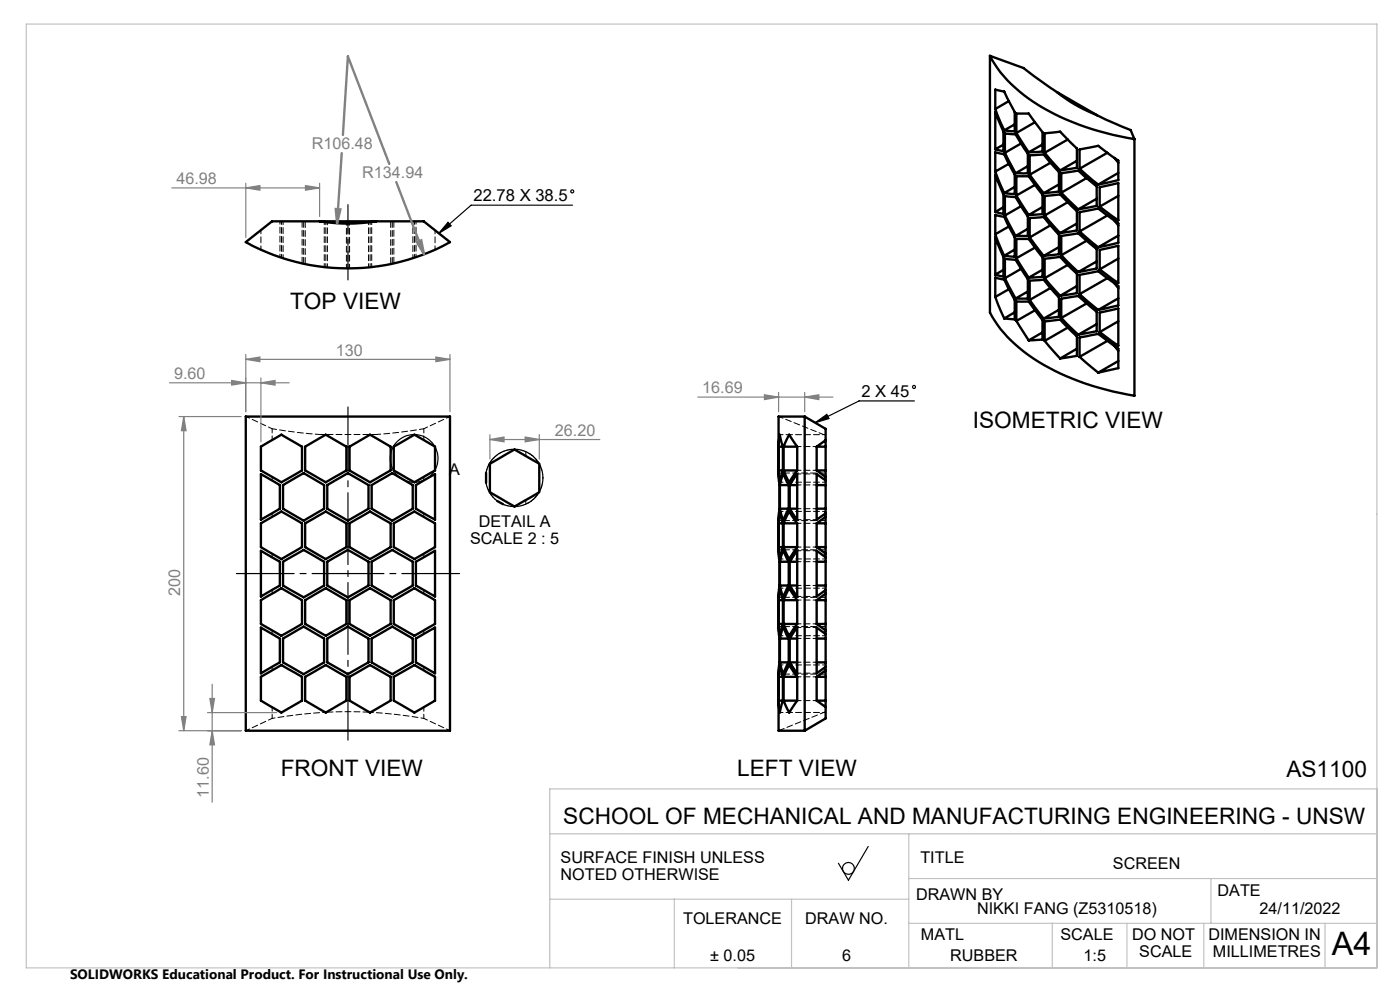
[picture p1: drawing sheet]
<svg xmlns="http://www.w3.org/2000/svg" width="297mm" height="210mm" viewBox="0 0 297 210" stroke-linecap="round" stroke-linejoin="round" font-family="sans-serif">
<g fill="none" stroke="#000" stroke-width=".5">
<path d="M210 11.8v54.5a28.6 28.6 0 0 0 12.6 11.7 57.7 57.7 0 0 0 18.1 6v-54.5M210 11.8a28.6 28.6 0 0 0 12.6 11.8 57.7 57.7 0 0 0 18.1 5.9M210 11.8l7.1 2.6 7.1 5.1M224.2 19.5a31.5 31.5 0 0 0 8.5 4.9M224.2 19.5l8.5 4.9M211.1 23.1v-4.1l1.9 .4 2.3 4.4v4.1l-2.3-.3M211.1 23.1l1.9 4.5M211.1 36.4v-4.1l1.9 .4 2.3 4.3v4.2l-2.3-.3M211.1 36.4l1.9 4.5M211.1 37l1.8 4.2v4.2l-1.8-.4zM211.1 23.7l1.8 4.2v4.2l-1.8-.4zM212.9 30.7l-1.8 1"/>
<path d="M213.2 32.4v-4.1l2.2 .2 2.7 4.1v4.2h-2.7M213.2 32.4l2.2 4.4M214 21.4l-2.9 1.7M214 34.7l-2.9 1.7M215.3 26.4l-2.3 1.2M215.3 39.6l-2.3 1.3M215.6 28.2v-4.1h2.6l3 3.9v4.1l-3 .2M215.6 28.2l2.6 4.1M216.6 30.4l-3.4 2M218.1 35.2l-2.7 1.6M218.4 37.1l3 3.9M218.4 37.1v-4.2l3-.1 3.2 3.7v4.1l-3.2 .4"/>
<path d="M219.6 25.9l-4 2.3M219.6 39.2l-4 2.3M221.2 30.6l-3 1.7M221.6 32.4v-4.1l3.3-.4 3.6 3.6v4.1l-3.6 .6M221.6 32.4l3.3 3.8M222.8 34.5l-4.4 2.6M224.6 39.1l-3.2 1.9M226.5 29.6l-4.9 2.8M228.5 34.1l-3.6 2.1M229 35.8v-4.1l4-.8 4.2 3.2v4.1l-4.2 .9M229 35.8l4 3.3M230.5 37.8l-5.4 3.1"/>
<path d="M232.7 24.4l7.2 3.2 .8 1.9M233.3 39.7l3.9-.9v7.9l-3.9-2.9zM234.9 32.4l-5.9 3.4M236.4 33.5l.8 1M237.2 36.7l-4.2 2.4M67.8 46.9h-10.1l-5.6 4.5a44.9 44.9 0 0 0 43.4 0l-5.6-4.5h-10.1M67.8 46.9a36.7 36.7 0 0 0 12 0M67.8 46.9h12M211.1 49.7v-4.1l1.9 .4 2.3 4.3v4.2l-2.3-.3M211.1 49.7l1.9 4.5M211.1 50.3l1.8 4.2v4.2l-1.8-.4zM212.9 43.9l-1.8 1.1"/>
<path d="M212.9 57.2l-1.8 1.1M213.2 59v-4.1l2.2 .2 2.7 4.1v4.2l-2.7-.1M213.2 59l2.2 4.3M213.2 45.7v-4.1l2.2 .2 2.7 4.1v4.2h-2.7M213.2 45.7l2.2 4.4M214 48l-2.9 1.7M215.3 52.9l-2.3 1.3M215.6 54.8v-4.1h2.6l3 3.9v4.1l-3 .2M215.6 54.8l2.6 4.1M215.6 41.5v-4.1h2.6l3 3.9v4.1l-3 .2M215.6 41.5l2.6 4.1M216.6 43.7l-3.4 2"/>
<path d="M216.6 57l-3.4 2M218.1 48.5l-2.7 1.6M218.4 50.4l3 3.9M218.4 50.4v-4.2l3-.2 3.2 3.8v4.1l-3.2 .4M219.6 52.5l-4 2.3M221.2 43.9l-3 1.7M221.2 57.2l-3 1.7M221.6 45.7v-4.1l3.3-.4 3.6 3.6v4.1l-3.6 .6M221.6 45.7l3.3 3.8M221.6 59v-4.1l3.3-.4 3.6 3.6v4.1l-3.6 .6M221.6 59l3.3 3.8M222.8 47.8l-4.4 2.6"/>
<path d="M224.6 52.4l-3.2 1.9M225.1 40.9v-4.1l3.6-.6 4 3.3v4.2l-4 .7M225.1 40.9l3.6 3.5M225.1 54.1v-4l3.6-.6 4 3.3v4.2l-4 .7M225.1 54.1l3.6 3.6M226.5 42.9l-4.9 2.8M226.5 56.2l-4.9 2.8M228.5 47.4l-3.6 2.1M229 49.1v-4.1l4-.8 4.2 3.2v4.1l-4.2 .9M229 49.1l4 3.3M230.5 51.1l-5.4 3M232.7 42.1l-4 2.3"/>
<path d="M232.7 55.4l-4 2.3M233.3 53l3.9-.9v7.9l-3.9-2.9zM234.9 45.7l-5.9 3.4M234.9 59l-5.9 3.4M236.4 46.8l.8 1M237.2 41.5l-3.9 2.3M237.2 50l-4.2 2.4M237.2 54.8l-3.9 2.3M211.1 63v-4.1l1.9 .4 2.3 4.3v4.2l-2.3-.3M211.1 63l1.9 4.5M214 61.3l-2.9 1.7M215.3 66.2l-2.3 1.3"/>
<path d="M215.6 68.1v-4.1h2.6l3 3.9v4.1l-3 .2M215.6 68.1l2.6 4.1M218.1 61.8l-2.7 1.5M218.4 63.6l3 4M218.4 63.6v-4.1l3-.2 3.2 3.8v4.1l-3.2 .4M219.6 65.8l-4 2.3M221.2 70.5l-3 1.7M221.6 72.3v-4.1l3.3-.4 3.6 3.6v4.1l-3.6 .6M221.6 72.3l3.3 3.8M222.8 61.1l-4.4 2.5M224.6 65.7l-3.2 1.9M225.1 67.4v-4l3.6-.6 4 3.3v4.2l-4 .7"/>
<path d="M225.1 67.4l3.6 3.6M226.5 69.5l-4.9 2.8M228.5 60.7l-3.6 2.1M228.5 74l-3.6 2.1M229 62.4v-4.1l4-.8 4.2 3.2v4.1l-4.2 .9M229 62.4l4 3.3M229 75.7v-4.1l4-.8 4.2 3.2v4.1l-4.2 .9M229 75.7l4 3.3M230.5 64.4l-5.4 3M232.7 68.7l-4 2.3M233.3 66.3l3.9-.9v7.9l-3.9-2.9zM234.9 72.3l-5.9 3.4"/>
<path d="M236.4 60.1l.8 1M236.4 73.4l.8 1M237.2 63.3l-4.2 2.4M237.2 68.1l-3.9 2.3M237.2 76.6l-4.2 2.4M52.1 88.4h43.4v66.6h-43.4zM55.4 94.7l4.3-2.5 2.9 1.7 1.5 .8v5.1l-4.4 2.5-4.3-2.5zM64.7 94.7l4.4-2.5 4.4 2.5v5.1l-4.4 2.5-4.4-2.5zM74.2 94.7l4.3-2.5 1.5 .9 2.9 1.6v5.1l-4.4 2.5-2.9-1.7-1.4-.8zM83.5 94.7l4.4-2.5 1.5 .9 2.9 1.6v5.1l-4.4 2.5-1.4-.8-3-1.7zM114.4 98.3l-5.3-3-5.2 3.1v6l3.5 2.1 1.7 .9 5.2-3M114.4 98.4v5.9"/>
<path d="M165.2 99.8h.9l-.7 2.5zM165.4 92.2l.7 2.5h-.9zM166.1 94.7v5.1M166.2 99.8l1.2 2.5 1.7-2.5M166.2 94.7l1.2-2.5 1.7 2.5M166.2 94.7v5.1M166.2 99.8h2.9M166.2 94.7h2.9M169.1 94.7v5.1M170.7 88.4h-5.5v12.8l.2 1.7v5l-.2 1.7v7.9l.2 1.7v5l-.2 1.7v7.9l.2 1.7v5l-.2 1.7v12.8h5.5M170.7 88.4l4.5 2.6v61.4l-4.5 2.6M170.7 88.4v66.6"/>
<path d="M173.2 94.7v5.1M173.2 99.8l2 1.4M173.2 99.8h2M173.2 94.7h2M175.2 93.4l-2 1.3M55.4 111l4.3-2.5 2.9 1.7 1.5 .8v5.1l-4.4 2.5-2.9-1.7-1.4-.8zM55.4 116.8l4 2.4v5l-4 2.3zM55.4 100.6l4 2.3v5l-4 2.3zM60 119.2l4.4-2.5 1.5 .8 2.9 1.7v5l-4.4 2.5-2.9-1.6-1.5-.9zM60 102.9l4.4-2.5 4.4 2.5v5l-4.4 2.5-1.5-.8-2.9-1.7zM64.7 111l4.4-2.5 4.4 2.5v5.1l-4.4 2.5-1.5-.9-2.9-1.6zM69.4 102.9l4.4-2.5 4.4 2.5v5l-4.4 2.5-4.4-2.5z"/>
<path d="M69.4 119.2l4.4-2.5 2.9 1.6 1.5 .9v5l-4.4 2.5-2.9-1.6-1.5-.9zM74.2 111l4.3-2.5 4.4 2.5v5.1l-4.4 2.5-4.3-2.5zM78.8 102.9l4.4-2.5 4.4 2.5v5l-4.4 2.5-4.4-2.5zM78.8 119.2l4.4-2.5 2.9 1.6 1.5 .9v5l-4.4 2.5-2.9-1.6-1.5-.9zM83.5 111l4.4-2.5 4.4 2.5v5.1l-4.4 2.5-4.4-2.5zM88.2 119.2l4.1-2.4v9.7l-4.1-2.3zM88.2 102.9l4.1-2.3v9.6l-4.1-2.3zM103.1 100.3v2.1M105.4 106.2l1.3 .8M165.2 116.1h.9l-.7 2.5zM165.4 108.5l.7 2.5h-.9zM165.5 102.9l.7-2.5 1.1 2.5"/>
<path d="M165.5 107.9l.7 2.5 1.1-2.5M165.5 119.2l.7-2.5 1.1 2.5M165.5 102.9v5M165.5 119.2v5M165.5 102.9h1.8M165.5 107.9h1.8M165.5 119.2h1.8M166.1 111v5.1M166.2 111l1.2-2.5 1.7 2.5M166.2 116.1l1.2 2.5 1.7-2.5M166.2 111v5.1M166.2 116.1h2.9"/>
<path d="M166.2 111h2.9M167.3 102.9v5M167.3 119.2v5M167.5 119.2l1.6-2.4v9.7l-1.6-2.3M167.5 102.9l1.6-2.3v9.6l-1.6-2.3M167.5 102.9v5M167.5 119.2v5M167.5 102.9h1.6M167.5 107.9h1.6M167.5 119.2h1.6M169.1 111v5.1M173.2 111v5.1"/>
<path d="M173.2 116.1l2 1.3M173.2 102.9h2M173.2 107.9h2M173.2 119.2h2M173.2 116.1h2M173.2 111h2M175.2 101.9l-2-1.3v9.6l2-1.3M175.2 118.2l-2-1.4v9.7l2-1.3M175.2 109.6l-2 1.4M55.4 127.3l4.3-2.5 2.9 1.7 1.5 .8v5.1l-4.4 2.5-4.3-2.5zM55.4 133.1l4 2.4v5l-4 2.3zM60 135.5l4.4-2.6 4.4 2.6v5l-4.4 2.5-4.4-2.5z"/>
<path d="M64.7 127.3l4.4-2.5 4.4 2.5v5.1l-4.4 2.5-4.4-2.5zM69.4 135.5l4.4-2.6 4.4 2.6v5l-4.4 2.5-4.4-2.5zM74.2 127.3l4.3-2.5 1.5 .8 2.9 1.7v5.1l-4.4 2.5-2.9-1.7-1.4-.8zM78.8 135.5l4.4-2.6 4.4 2.6v5l-4.4 2.5-2.9-1.7-1.5-.8zM83.5 127.3l4.4-2.5 4.4 2.5v5.1l-4.4 2.5-1.4-.9-3-1.6zM88.2 135.5l4.1-2.4v9.7l-4.1-2.3zM165.2 132.4h.9l-.7 2.5zM165.4 124.8l.7 2.5h-.9zM165.5 124.2l.7 2.5 1.1-2.5M165.5 135.5l.7-2.6 1.1 2.6M165.5 135.5v5M165.5 124.2h1.8"/>
<path d="M165.5 135.5h1.8M166.1 127.3v5.1M166.2 127.3l1.2-2.5 1.7 2.5M166.2 132.4l1.2 2.5 1.7-2.5M166.2 127.3v5.1M166.2 132.4h2.9M166.2 127.3h2.9M167.3 135.5v5M167.5 135.5l1.6-2.4v9.7l-1.6-2.3M167.5 135.5v5M167.5 124.2h1.6M167.5 135.5h1.6"/>
<path d="M169.1 127.3v5.1M173.2 127.3v5.1M173.2 132.4l2 1.3M173.2 124.2h2M173.2 135.5h2M173.2 132.4h2M173.2 127.3h2M175.2 134.5l-2-1.4v9.7l2-1.3M175.2 125.9l-2 1.4M55.4 143.6l4.3-2.5 2.9 1.6 1.5 .9v5l-4.4 2.6-2.9-1.7-1.4-.9zM64.7 143.6l4.4-2.5 4.4 2.5v5l-4.4 2.6-1.5-.9-2.9-1.7zM74.2 143.6l4.3-2.5 4.4 2.5v5l-4.4 2.6-4.3-2.6z"/>
<path d="M83.5 143.6l4.4-2.5 4.4 2.5v5l-4.4 2.6-4.4-2.6zM165.2 148.6h.9l-.7 2.6zM165.4 141.1l.7 2.5h-.9zM165.5 140.5l.7 2.5 1.1-2.5M165.5 140.5h1.8M166.1 143.6v5M166.2 143.6l1.2-2.5 1.7 2.5M166.2 148.6l1.2 2.6 1.7-2.6M166.2 143.6v5M166.2 148.6h2.9M166.2 143.6h2.9M167.5 140.5h1.6"/>
<path d="M169.1 143.6v5M173.2 143.6v5M173.2 148.6l2 1.4M173.2 140.5h2M173.2 148.6h2M173.2 143.6h2M175.2 142.2l-2 1.4"/>
</g>
<g fill="none" stroke="#000" stroke-width=".21" stroke-dasharray="1.3 .6" stroke-dashoffset=".4">
<path d="M73.5 46.9v10M73.8 46.9v10M74.2 46.9v10M52.2 88.3l5.5 2.7M57.7 93.3v-2.3M89.9 91l5.6-2.7M89.9 91v2.3M57.7 118.2v-.8M57.7 109.6v-.7M57.7 101.9v-.8M89.9 101.1v.8M89.9 108.9v.7"/>
<path d="M89.9 117.4v.8M111.6 106.1v.8M57.7 134.5v-.8M57.7 125.9v-.8M89.9 125.1v.8M89.9 133.7v.8M57.7 152.4l-5.5 2.6M57.7 152.4v-2.4M57.7 142.2v-.8M89.9 141.4v.8M89.9 150v2.4M95.5 155l-5.6-2.6"/>
</g>
<path d="M57.7 91l6 .8 4.1 .4M67.8 92.2h12M79.8 92.2l5.1-.5 5-.7M165.2 88.3l9.5 3.9" fill="none" stroke="#000" stroke-width=".21" stroke-dasharray="1.3 .6" stroke-dashoffset=".3"/>
<path d="M57.7 152.4a100.4 100.4 0 0 1 11.3-1.3M78.6 151.1a100.9 100.9 0 0 1 11.3 1.3" fill="none" stroke="#000" stroke-width=".21" stroke-dasharray="1.3 .6" stroke-dashoffset=".7"/>
<path d="M69.2 151.1l4.6-.1 4.6 .1" fill="none" stroke="#000" stroke-width=".21" stroke-dasharray="1.3 .6" stroke-dashoffset="-.2"/>
<g fill="none" stroke="#000" stroke-width=".21" stroke-dasharray="1.3 .6" stroke-dashoffset=".6">
<path d="M59.4 46.9v7.6M59.7 46.9v7.7M87.9 46.9v7.7M88.3 46.9v7.6M167.4 92.2h-2M175.2 92.2h-7.8M167.4 118.6h-2M167.4 108.5h-2M167.4 102.3h-2M175.2 118.6h-7.8M175.2 108.5h-7.8M175.2 102.3h-7.8"/>
<path d="M167.4 134.9h-2M167.4 124.8h-2M175.2 134.9h-7.8M175.2 124.8h-7.8M167.4 151.1h-2M167.4 141h-2M175.2 151.1h-7.8M175.2 141h-7.8"/>
</g>
<g fill="none" stroke="#000" stroke-width=".21" stroke-dasharray="1.3 .6" stroke-dashoffset=".5">
<path d="M55.4 48.8v4.1M60.1 46.9v7.9M68.8 46.9v9.7M69.1 46.9v9.8M69.5 46.9v9.8M78.2 46.9v9.8M78.5 46.9v9.8M78.9 46.9v9.7M87.6 46.9v7.9M92.3 48.8v4.1M111.6 95.8v.9M173.3 99.8h-4.2"/>
<path d="M173.3 94.7h-4.2M166.2 116.6h-1M166.2 110.4h-1M166.2 100.3h-1M173.3 116h-4.2M173.3 111h-4.2M173.3 100.5h-4.2M173.3 102.9h-4.2M173.3 107.9h-4.2M173.3 110.2h-4.2M173.3 119.1h-4.2M173.3 116.8h-4.2"/>
<path d="M166.2 132.9h-1M166.2 126.7h-1M173.3 132.3h-4.2M173.3 127.3h-4.2M173.3 124.2h-4.2M173.3 126.5h-4.2M173.3 133.1h-4.2M173.3 135.4h-4.2M166.2 143h-1M173.3 148.6h-4.2M173.3 140.5h-4.2M173.3 142.8h-4.2"/>
<path d="M173.3 143.6h-4.2"/>
</g>
<g fill="none" stroke="#000" stroke-width=".21" stroke-dasharray="1.3 .6">
<path d="M64.1 46.9v8.9M69 46.9l.1 .1M69.1 47l.1-.1M78.4 46.9l.1 .1M78.5 47l.1-.1M83.6 46.9v8.9M166.2 99.8h-.1M166.2 94.7h-.1M174.7 92.2h.5M165.5 119.1h-.1M165.5 107.9h-.1M165.5 102.9h-.1"/>
<path d="M166.2 116h-.1M166.2 111h-.1M167.6 119.1h-.3M167.6 107.9h-.3M167.6 102.9h-.3M165.5 135.4h-.1M165.5 124.2h-.1M166.2 132.3h-.1M166.2 127.3h-.1M167.6 135.4h-.3M167.6 124.2h-.3M165.5 140.5h-.1"/>
<path d="M166.2 148.6h-.1M166.2 143.6h-.1M167.6 140.5h-.3M175.1 151.1h.1M175.2 151.1h-.1M175.2 151l-10 4"/>
</g>
<path d="M64.4 46.9v9M64.8 46.9v9.1M82.9 46.9v9.1M83.2 46.9v9M175.2 116.6h-9M175.2 110.4h-9M175.2 100.3h-9M175.2 132.9h-9M175.2 126.7h-9M175.2 143h-9" fill="none" stroke="#000" stroke-width=".21" stroke-dasharray="1.3 .6" stroke-dashoffset="-.1"/>
<g fill="none" stroke="#000" stroke-width=".25">
<path d="M95 47.2l.7 .7-2.6 1.6zM121.5 43.5h-21.6l-6.8 6M114.4 98.3l-1-1.3-1.7-1.1-1.7-.6-2 .1-1.7 .6-1.6 1.2-.9 1.3-.7 1.8M114.4 98.4l.6 1.4 .2 1.3-.2 1.8-.6 1.4M172.9 89.7l2.5-1.8 .5 .9zM194 85h-11.8l-9.3 4.7M103.1 102.4l.3 1.1 .5 1 .6 .8 .9 .9M114.3 104.4l-.6 .9-1 1-1.9 .9-2.2 .2-1.9-.4M184.2 179.6l-4.2 7.1-2.1-3.6"/>
<circle cx="121.4" cy="40.6" r=".32"/>
<circle cx="87.9" cy="97.2" r="5.1"/>
<circle cx="193.9" cy="82.1" r=".32"/>
<circle cx="180" cy="184.2" r="1.25"/>
</g>
<g fill="none" stroke="#808080" stroke-width=".25">
<path d="M36.4 39.9h31.4M52.1 39.9l3-.5v.9zM52.1 38.9v11.5M64.8 39.4l3 .5-3 .4zM67.8 38.9v7M52.1 76.2l3-.5v1zM52.1 75.2v12.1M52.1 76.2h43.4M92.5 75.7l3 .5-3 .5zM95.5 75.2v12.1M35.9 81.2h25.4M38 88.4h13.2"/>
<path d="M39 88.4l.5 3h-1zM39 88.4v66.6M49.1 80.7l3 .5-3 .5zM55.4 81.2l2.9-.5v1zM55.4 80.2v13.5M103.9 93.2l3-.5v1zM103.9 92.2v5.2M103.9 93.2h23.3M111.4 92.7l3 .5-3 .5zM114.4 92.2v5.2M148 84.2h28.7M162.2 83.7l3 .5-3 .6z"/>
<path d="M165.2 83.2v4.1M170.7 84.2l3-.5v1.1zM170.7 83.2v4.1M38 155h13.2M38.5 152h1l-.5 3zM44 151.2h14.7M44.5 148.2h1l-.5 3zM45 155l.5 3h-1zM45 145.2v25"/>
</g>
<path d="M72.5 32.5l-1 14.9M72.7 28.6l1.1-16.6 8.8 22.8M84.1 38.6l5.9 15.3M71.2 44.3l1 .1-.7 3zM88.4 51.3l1-.3 .6 2.9z" fill="none" stroke="#808080" stroke-width=".5"/>
<path d="M73.8 86.3v70.7" fill="none" stroke="#000" stroke-width=".25" stroke-dasharray="15.2 1.3 1.3 1.3" stroke-dashoffset=".9"/>
<path d="M50.2 121.7h47.3" fill="none" stroke="#000" stroke-width=".25" stroke-dasharray="15.2 1.3 1.3 1.3" stroke-dashoffset="3"/>
<path d="M73.8 43.4v16" fill="none" stroke="#000" stroke-width=".25" stroke-dasharray="15.2 1.3 1.3 1.3" stroke-dashoffset="9.2"/>
<g fill="none" stroke="#c0c0c0" stroke-width=".25">
<path d="M5.6 5.1h286.5v200.2h-286.5zM116.6 176.9h175.5M192.8 176.9v28.4M292.1 167.3h-175.5v38M116.6 190.7h76.2M143.1 190.7v14.6M167.9 190.7v14.6M192.8 186.4h99.3M192.8 195.9h99.3M223.2 195.8v9.5M239.1 195.9v9.4M255.4 195.9v9.4"/>
<path d="M256.9 186.4v9.5M281.1 195.9v9.4"/>
</g>
<g fill="#808080">
<path d="M52.1 39.9l3-.5v.9zM64.8 39.4l3 .5-3 .4z"/>
<path d="M103.9 93.2l3-.5v1zM111.4 92.7l3 .5-3 .5z"/>
<path d="M45 155l.5 3h-1zM44.5 148.2h1l-.5 3zM38.5 152h1l-.5 3zM39 88.4l.5 3h-1z"/>
<path d="M49.1 80.7l3 .5-3 .5zM55.4 81.2l2.9-.5v1z"/>
<path d="M52.1 76.2l3-.5v1zM92.5 75.7l3 .5-3 .5z"/>
<path d="M162.2 83.7l3 .5-3 .6zM170.7 84.2l3-.5v1.1z"/>
<path d="M88.4 51.3l1.6 2.6-.6-2.9zM71.2 44.3l.3 3.1 .7-3z"/>
</g>
<path d="M95 47.2l.7 .7-2.6 1.6zM172.9 89.7l2.5-1.8 .5 .9z" fill="#000"/>
<text font-size="6.9" x="282.6" y="202.6">A4</text>
<g font-size="4.8">
<text x="61.5" y="65.6">TOP VIEW</text>
<text x="206.4" y="90.8">ISOMETRIC VIEW</text>
<text x="59.6" y="164.6">FRONT VIEW</text>
<text x="156.4" y="164.6">LEFT VIEW</text>
<text x="272.9" y="164.8">AS1100</text>
<text x="119.5" y="174.7">SCHOOL OF MECHANICAL AND MANUFACTURING ENGINEERING - UNSW</text>
</g>
<g font-size="3.5">
<text x="100.4" y="42.7">22.78 X 38.5</text>
<text x="182.7" y="84.2">2 X 45</text>
</g>
<g font-size="3.4" fill="#808080">
<text x="66.1" y="31.7">R106.48</text>
<text x="37.4" y="39.1">46.98</text>
<text x="76.9" y="37.8">R134.94</text>
<text x="71.2" y="75.4">130</text>
<text x="36.9" y="80.4">9.60</text>
<text x="149" y="83.5">16.69</text>
<text x="117.7" y="92.4">26.20</text>
<text x="38.2" y="126.4" transform="rotate(-90 38.2 126.4)">200</text>
<text x="44.3" y="169.2" transform="rotate(-90 44.3 169.2)">11.60</text>
</g>
<g font-size="3.4">
<text x="95.3" y="100.8">A</text>
<text x="101.6" y="111.9">DETAIL A</text>
<text x="99.7" y="115.4">SCALE 2 : 5</text>
<text x="118.9" y="183.1">SURFACE FINISH UNLESS</text>
<text x="195.3" y="183.1">TITLE</text>
<text x="236.1" y="184.3">SCREEN</text>
<text x="118.9" y="186.6">NOTED OTHERWISE</text>
<text x="194.3" y="191">DRAWN BY</text>
<text x="258.3" y="190">DATE</text>
<text x="144.9" y="196">TOLERANCE</text>
<text x="170.8" y="196">DRAW NO.</text>
<text x="207.3" y="193.9">NIKKI FANG (Z5310518)</text>
<text x="267.2" y="193.9">24/11/2022</text>
<text x="150.7" y="203.8">± 0.05</text>
<text x="178.6" y="203.8">6</text>
<text x="195.4" y="199.3">MATL</text>
<text x="201.6" y="203.8">RUBBER</text>
<text x="225" y="199.3">SCALE</text>
<text x="229.9" y="203.8">1:5</text>
<text x="240.2" y="199.5">DO NOT</text>
<text x="241.7" y="203">SCALE</text>
<text x="256.4" y="199.5">DIMENSION IN</text>
<text x="257.3" y="203">MILLIMETRES</text>
</g>
<text font-size="2.9" x="14.9" y="207.6">SOLIDWORKS Educational Product. For Instructional Use Only.</text>
</svg>
